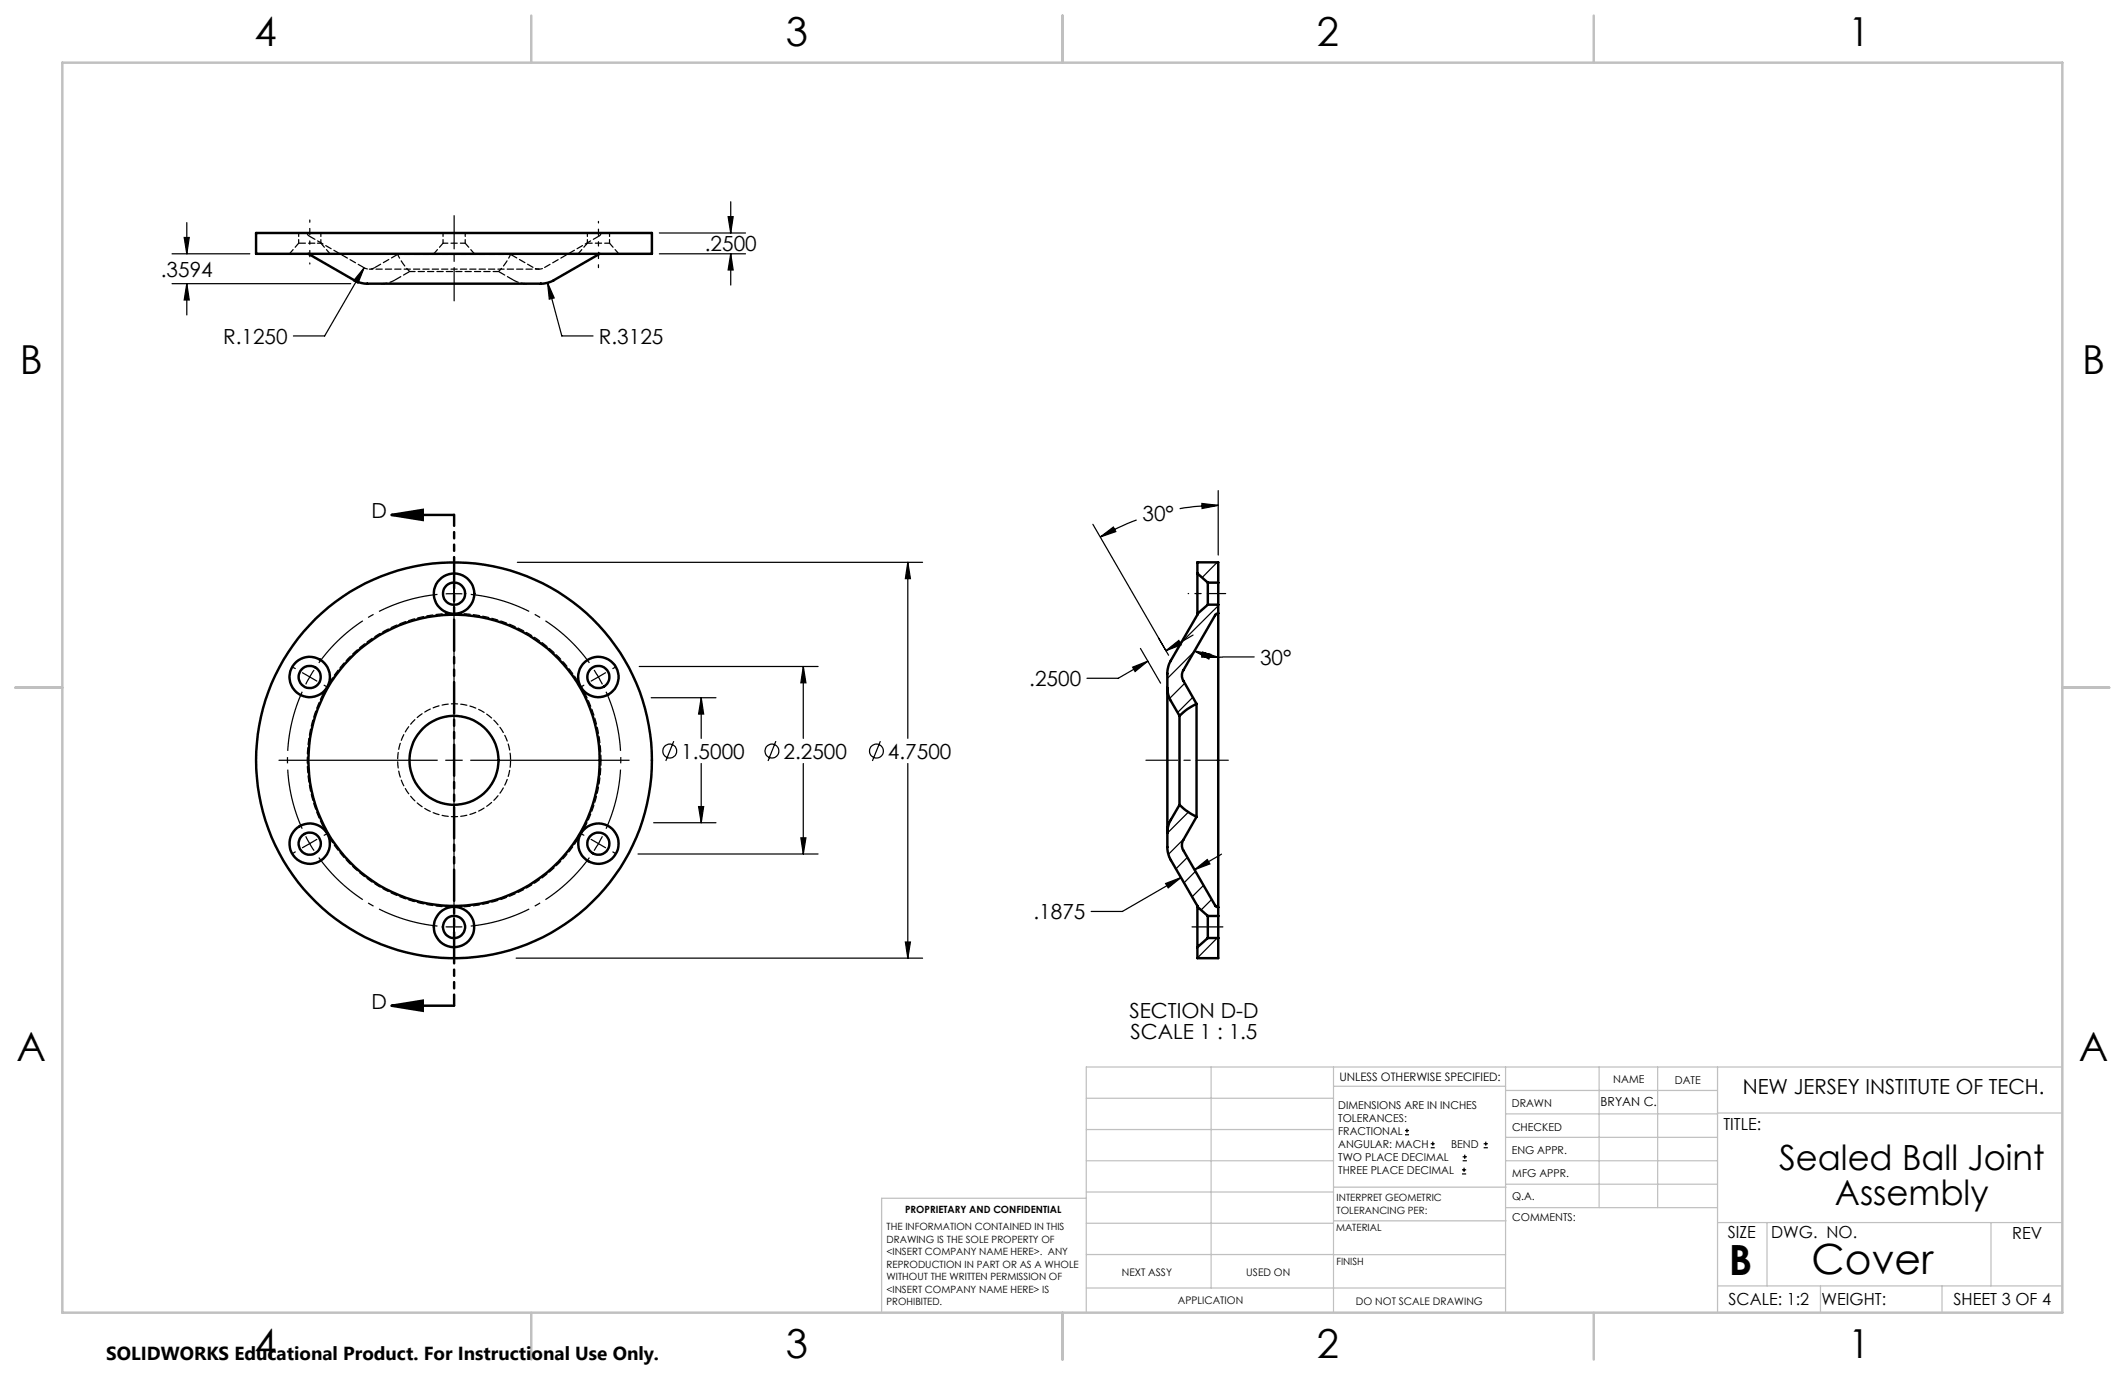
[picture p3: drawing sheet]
<svg xmlns="http://www.w3.org/2000/svg" width="432mm" height="279mm" viewBox="0 0 432 279" stroke-linecap="round" stroke-linejoin="round" font-family="sans-serif">
<g fill="none" stroke="#000" stroke-width=".25">
<path d="M35 51.6h15.8M35 57.6h36.3M37.4 48.3h1.1l-.5 3.3zM38 45.2v6.4M38 57.6v6.4M38 57.6l.5 3.4h-1.1zM74 54.4l-8 13.9h-6.4M74 54.4l-1.3 3.1-.8-.5zM111.3 57.5l2.9 10.8h6.3M111.3 57.5l1.3 3-1 .3zM134 47.3h17.5M134 51.6h17.5"/>
<path d="M148 44h1l-.5 3.3zM148.5 41v6.3M148.5 51.6v6.3M148.5 51.6l.5 3.3h-1zM247.5 99.7v13.1M92.3 116.7v.5M92.3 118.9v32.2M105.1 114.3h82.4M184.5 114.3v35.7M184.5 114.3l.5 3.3h-1zM222.1 106.5l14.8 25.7M223.6 109.1l2.6-2 .5 .9z"/>
<path d="M231 105.7a50.3 50.3 0 0 0-7.4 3.4M244.2 102.3l3.3 .4-3.2 .6zM247.3 114.3l-3 3.1M247.5 102.7a48 48 0 0 0-7.8 .7M59.5 135.6l.5 .3M61.5 136.7l1.4 .8M62.9 137.5l-.8 1.6M62.9 137.5l1.5 .9M63.8 136.1l-.9 1.4M65.9 139.2l.5 .3M90.6 120.7h3.3M118.6 139.2l-.4 .3"/>
<path d="M120.7 136.1l.9 1.4M121.6 137.5l.8 1.6M121.6 137.5l-1.5 .9M123 136.7l-1.4 .8M125 135.6l-.5 .3M129.9 135.4h36.3M163.2 135.4v14.6M163.2 135.4l.6 3.3h-1.1zM230.2 135.6l3.1-1.3-2.7 2.2zM231.7 131.8l4.1 7M233.3 134.3l-6.1 3.5h-6.3M235.4 129.6l2.1 3.5"/>
<path d="M236.9 132.2l2.6-2.1 .5 .9zM240.7 138.9l-3 3M242.4 129l-5.5 3.2M242.6 132.5l-5.4 5.4M242.7 132.3l3.3 .7-.4 .9zM242.7 132.3a9.5 9.5 0 0 0 4.8 1.3M244.4 132.5l3.1 1.1-3.3-.1zM247.5 123.1l-7.5 7.5M254.8 133.5l-7.3 .1M56.7 154.5h32.2M90.6 154.5h3.3M92.3 152.8v3.4"/>
<path d="M92.3 157.9v32.1M95.6 154.5h32.2M132.3 141.8h13.2M136.9 150.6l-1.6 4M142.5 141.8v8.2M142.5 155.2v12M142.5 141.8l.5 3.3h-1zM157.7 150.6l-1.6 4M163.2 155.2v18.3M178.9 150.6l-1.6 4M184.5 155.2v39.5M242.4 141.7l-3.1 3.1"/>
<path d="M60 173.1l-.5 .3M62.1 169.9l.8 1.5M62.9 171.4l.9 1.5M62.9 171.4l-1.4 .9M64.4 170.6l-1.5 .8M66.4 169.5l-.5 .2M118.2 169.5l.4 .2M120.1 170.6l1.5 .8M121.6 171.4l-.9 1.5M121.6 171.4l1.4 .9M122.4 169.9l-.8 1.5M124.5 173.1l.5 .3"/>
<path d="M129.6 173.5h36.6M132.8 167.2h12.7M142 163.9h1l-.5 3.3zM162.7 170.3h1.1l-.6 3.2zM236.9 179.5l3.1-1.2-2.6 2.1zM240 178.3l-11.9 6.9h-6.4M240.6 170.4l-3.2 3.2M241.3 174.2l-2.4 2.4M241.5 165l-4.3 4.3M242.7 176.7l2.6-2 .6 .8zM242.9 177.1l-2.3 2.3M244.5 179.9l-2.3 2.3"/>
<path d="M248.2 173.6l-5.5 3.1M90.6 188.3h3.3M92.3 191.7v.6M104.9 194.7h82.6M184 191.4h1l-.5 3.3zM246.2 182.8l-2.1 2.1M247.3 190.6l-4 4.1M247.5 185.9l-.2 .2M285.5 230.6h.8M285.5 229.7h.8M285.9 229.3v.9M290.7 233.2h.8"/>
<path d="M290.7 232.4h.8M291.1 232v.8M297.1 238.5h.8M297.1 237.7h.8M297.2 235.9h.9M297.2 235.1h.9M297.5 237.3v.8M297.6 234.6v.9M301.5 233.2h.8M301.5 232.4h.8M301.9 232v.8"/>
<circle cx="136.1" cy="152.6" r="1.41"/>
<circle cx="156.9" cy="152.6" r="1.4"/>
<circle cx="178.1" cy="152.6" r="1.4"/>
</g>
<path d="M88.9 120.8a33.9 33.9 0 0 0-24.1 13.9M119.8 134.7a33.9 33.9 0 0 0-24.1-13.9M61.4 140.6a33.9 33.9 0 0 0 0 27.8M64.8 174.3a33.9 33.9 0 0 0 24.1 13.9M123.2 168.4a33.9 33.9 0 0 0 0-27.8M95.7 188.2a33.9 33.9 0 0 0 24.1-13.9" fill="none" stroke="#000" stroke-width=".25" stroke-dasharray="15.2 1.3 1.3 1.3" stroke-dashoffset="2.8" stroke-linecap="butt"/>
<g fill="none" stroke="#000" stroke-width=".5">
<path d="M52 47.3h80.5v4.3h-80.5zM62.7 51.6l9.3 5.3a10 10 0 0 0 5.1 .7h28.2a22.9 22.9 0 0 0 6.3-.2l10.2-5.8M79.6 104.6l6.3-1v2.1zM79.6 104.6h12.7M243.3 116.5v8.2M243.3 116.5l2.1 1.9M243.3 116.5v-2.2h4.2v4.1M245.4 118.4v4.5M245.4 118.4h2.1M247.5 118.4v4.5M237.2 139.8a5.2 5.2 0 0 0 .7 2.6l1.8 3.1M237.2 139.8v29.4"/>
<path d="M243.3 124.7l-5.4 9.5a5.2 5.2 0 0 0-.7 2.7v2.9M245.4 122.9l-2.1 1.8M245.4 122.9h2.1M247.5 124.6l-.6 .3-6.4 11.3a2.13 2.13 0 0 0 0 2.1l2.6 4.7M247.5 124.6v59.8M247.5 122.9v1.7M239.7 145.5v18M243.1 143a11.8 11.8 0 0 0-3.4 2.5M243.1 143v23M237.2 169.2v2.9a5.2 5.2 0 0 0 .7 2.7l5.4 9.5M239.7 163.5l-1.8 3.1a5.2 5.2 0 0 0-.7 2.6M239.7 163.5a13.9 13.9 0 0 0 3.4 2.5"/>
<path d="M243.1 166l-2.6 4.7a2.13 2.13 0 0 0 0 2.1l6.4 11.2 .6 .4M243.3 184.3v8.2M243.3 184.3l2.1 1.8M245.4 186.1v4.5M245.4 190.6l-2.1 1.9M245.4 190.6h2.1M245.4 186.1h2.1M247.5 186.1v4.5M247.5 190.6v4.1h-4.2v-2.2M247.5 184.4v1.7M79.6 204.4l6.3-1.1v2.1zM79.6 204.4h12.7"/>
<circle cx="62.9" cy="137.6" r="4.1"/>
<circle cx="62.9" cy="137.6" r="2.26"/>
<circle cx="92.2" cy="120.6" r="2.26"/>
<circle cx="92.3" cy="120.6" r="4.1"/>
<circle cx="121.6" cy="137.6" r="4.1"/>
<circle cx="121.6" cy="137.6" r="2.26"/>
<circle cx="92.3" cy="154.5" r="29.6"/>
<circle cx="92.3" cy="154.5" r="40.2"/>
<circle cx="92.3" cy="154.5" r="9"/>
<circle cx="62.9" cy="171.4" r="2.26"/>
<circle cx="62.9" cy="171.4" r="4.1"/>
<circle cx="121.6" cy="171.4" r="2.25"/>
<circle cx="121.6" cy="171.4" r="4.1"/>
<circle cx="92.3" cy="188.4" r="4.1"/>
<circle cx="92.3" cy="188.4" r="2.26"/>
</g>
<path d="M121.6 45v4.4" fill="none" stroke="#000" stroke-width=".25" stroke-dasharray="15.2 1.3 1.3 1.3" stroke-dashoffset="14.9"/>
<path d="M121.6 54.4v-5" fill="none" stroke="#000" stroke-width=".25" stroke-dasharray="15.2 1.3 1.3 1.3" stroke-dashoffset="14.7"/>
<path d="M62.9 44.7v4.7" fill="none" stroke="#000" stroke-width=".25" stroke-dasharray="15.2 1.3 1.3 1.3" stroke-dashoffset="14.8"/>
<path d="M62.9 53.6v-4.2" fill="none" stroke="#000" stroke-width=".25" stroke-dasharray="15.2 1.3 1.3 1.3" stroke-dashoffset="15"/>
<path d="M92.3 43.8v17.3" fill="none" stroke="#000" stroke-width=".25" stroke-dasharray="15.2 1.3 1.3 1.3" stroke-dashoffset="8.5"/>
<path d="M249.1 120.6h-3.7M242.2 188.3h3.2M248.5 188.3h-3.1" fill="none" stroke="#000" stroke-width=".25" stroke-dasharray="15.2 1.3 1.3 1.3"/>
<path d="M249.6 154.5h-16.7" fill="none" stroke="#000" stroke-width=".25" stroke-dasharray="15.2 1.3 1.3 1.3" stroke-dashoffset="8.8"/>
<path d="M241.4 120.6h4" fill="none" stroke="#000" stroke-width=".25" stroke-dasharray="15.2 1.3 1.3 1.3" stroke-dashoffset="15.1"/>
<path d="M92.3 104.6v99.7" fill="none" stroke="#000" stroke-width=".5" stroke-dasharray="6.3 1.3 1.3 1.3 1.3 1.3" stroke-dashoffset="4.1"/>
<g fill="none" stroke="#c0c0c0" stroke-width=".25">
<path d="M246.1 216.8v44.9M271 216.8v49.9M305.9 216.8v49.9M324.9 216.8v28.6M336.8 216.8v28.6M349 216.8v49.9M419.1 216.8h-198.4v49.9M220.7 235.9h50.3M220.7 229.5h50.3M220.7 223.2h50.3M271 220.7h34.9M305.9 231.1h43.1"/>
<path d="M305.9 226.3h43.1M305.9 221.6h43.1M305.9 235.9h43.1M349 226.2h70.1M220.7 248.6h50.3M220.7 242.2h50.3M220.7 254.9h50.3M220.7 243.5h-41.6v23.2M271 255h34.9M271 248.1h35M271 241.2h35M305.9 240.6h43.1"/>
<path d="M306 245.4h43M349 248.4h70.1M359.1 248.4v12.9M404.6 248.4v12.9M220.7 261.7h85.2M349 261.3h70.1M369.9 261.3v5.4M394.6 261.3v5.4"/>
</g>
<path d="M12.7 12.7h406.4v254h-406.4zM108 3.2v9.5M215.9 3.2v9.5M323.8 3.2v9.5M3.1 139.7h9.6M419.1 139.7h9.5M108 266.7v9.6M215.9 266.7v9.6M323.8 266.7v9.6" fill="none" stroke="#c0c0c0" stroke-width=".5"/>
<g fill="#000">
<path d="M79.6 104.6l6.3-1v2.1zM79.6 204.4l6.3-1.1v2.1z"/>
<path d="M184 191.4h1l-.5 3.3zM184.5 114.3l.5 3.3h-1zM162.7 170.3h1.1l-.6 3.2zM163.2 135.4l.6 3.3h-1.1zM142.5 141.8l.5 3.3h-1zM142 163.9h1l-.5 3.3zM148 44h1l-.5 3.3zM148.5 51.6l.5 3.3h-1zM38 57.6l.5 3.4h-1.1zM37.4 48.3h1.1l-.5 3.3zM111.3 57.5l.3 3.3 1-.3zM74 54.4l-2.1 2.6 .8 .5zM244.2 102.3l3.3 .4-3.2 .6zM223.6 109.1l2.6-2 .5 .9zM230.2 135.6l3.1-1.3-2.7 2.2zM236.9 132.2l2.6-2.1 .5 .9zM236.9 179.5l3.1-1.2-2.6 2.1zM242.7 176.7l2.6-2 .6 .8zM242.7 132.3l3.3 .7-.4 .9zM244.4 132.5l3.1 1.1-3.3-.1z"/>
</g>
<path d="M80.8 51.7l-4.7 2.7M83.2 55.2l-3 1.7M104.3 56.9l-3-1.7M108.5 54.4l-4.7-2.7M103.8 154.5a11.5 11.5 0 0 0-17-10.1 11.5 11.5 0 0 0-.8 19.7 11.5 11.5 0 0 0 17.7-8.7l.1-.9" fill="none" stroke="#000" stroke-width=".25" stroke-dasharray="1.3 .6" stroke-dashoffset="-.2"/>
<path d="M60.7 49.4l-1.9 2.1M67.1 51.5l-1.9-2.1M80.2 56.9a5.3 5.3 0 0 1-2.6 .7M90 49.4l-1.8 2.1M96.4 51.5l-1.9-2.1M101.3 55.2h-18.1M107 57.6a5.3 5.3 0 0 1-2.7-.7M119.4 49.4l-1.9 2.1M125.7 51.5l-1.8-2.1M122.1 154.5a29.8 29.8 0 0 0-44.3-26.1 29.8 29.8 0 0 0-1.3 51.4 29.8 29.8 0 0 0 45.6-23.8v-1.5" fill="none" stroke="#000" stroke-width=".25" stroke-dasharray="1.3 .6" stroke-dashoffset=".2"/>
<path d="M94.5 49.4h-4.5M123.9 49.4h-4.5" fill="none" stroke="#000" stroke-width=".25" stroke-dasharray="1.3 .6" stroke-dashoffset=".3"/>
<path d="M62.8 47.9l11.2 6.5M64.1 49.4h-3.4M110.6 54.4l11.2-6.5" fill="none" stroke="#000" stroke-width=".25" stroke-dasharray="1.3 .6" stroke-dashoffset="-.1"/>
<path d="M65.2 49.4h-1.1M74 54.4l1 .3M76.1 54.4l-1.1 .3M103.8 51.7h-23M109.5 54.7l1.1-.3M109.5 54.7l-1-.3" fill="none" stroke="#000" stroke-width=".25" stroke-dasharray="1.3 .6" stroke-dashoffset=".6"/>
<path d="M60.7 47.3v2.1M65.2 49.4v-2.1M75 54.7h34.5M90 47.3v2.1M94.5 49.4v-2.1M119.4 47.3v2.1M123.9 49.4v-2.1" fill="none" stroke="#000" stroke-width=".25" stroke-dasharray="1.3 .6" stroke-dashoffset=".5"/>
<path d="M62.4 47.3l.4 .6M80.8 51.7a12.7 12.7 0 0 0 2.4 3.5M101.3 55.2a12.7 12.7 0 0 0 2.5-3.5M121.8 47.9l.3-.6" fill="none" stroke="#000" stroke-width=".25" stroke-dasharray="1.3 .6" stroke-dashoffset=".4"/>
<g font-size="8.5">
<text x="351.3" y="259">B</text>
<text x="368.1" y="258.9">Cover</text>
</g>
<g font-size="8.1">
<text x="51.7" y="9.3">4</text>
<text x="159.7" y="9.3">3</text>
<text x="267.6" y="9.3">2</text>
<text x="375.6" y="9.3">1</text>
<text x="4" y="76">B</text>
<text x="423.1" y="76">B</text>
<text x="3.3" y="215.7">A</text>
<text x="422.4" y="215.7">A</text>
<text x="51.7" y="276">4</text>
<text x="159.7" y="276">3</text>
<text x="267.6" y="276">2</text>
<text x="375.6" y="276">1</text>
</g>
<g font-size="7.1">
<text x="361.5" y="237.8">Sealed Ball Joint</text>
<text x="372.8" y="244.8">Assembly</text>
</g>
<g font-size="4.2">
<text x="143.2" y="50.9">.2500</text>
<text x="32.7" y="56.2">.3594</text>
<text x="45.3" y="69.9">R.1250</text>
<text x="121.7" y="69.9">R.3125</text>
<text x="75.5" y="105.3">D</text>
<text x="232.2" y="105.9">30°</text>
<text x="256" y="135.1">30°</text>
<text x="209.1" y="139.4">.2500</text>
<text x="138.4" y="154.2">1.5000</text>
<text x="159.2" y="154.2">2.2500</text>
<text x="180.4" y="154.2">4.7500</text>
<text x="210" y="186.8">.1875</text>
<text x="75.5" y="205.1">D</text>
<text x="229.5" y="206.9">SECTION D-D</text>
<text x="229.7" y="211">SCALE 1 : 1.5</text>
<text x="354.1" y="222.3">NEW JERSEY INSTITUTE OF TECH.</text>
</g>
<text font-size="3.8" x="21.6" y="276.3">SOLIDWORKS Educational Product. For Instructional Use Only.</text>
<g font-size="3.4">
<text x="350.2" y="229.5">TITLE:</text>
<text x="351.1" y="251.6">SIZE</text>
<text x="359.9" y="251.6">DWG. NO.</text>
<text x="408.9" y="251.7">REV</text>
<text x="351.2" y="265.2">SCALE: 1:2</text>
<text x="370.1" y="265.3">WEIGHT:</text>
<text x="396.9" y="265.2">SHEET 3 OF 4</text>
</g>
<text font-size="2.5" x="325.2" y="224.8">BRYAN C.</text>
<text font-size="2.4" x="272.2" y="219.7">UNLESS OTHERWISE SPECIFIED:</text>
<g font-size="2.2">
<text x="327.8" y="220.1">NAME</text>
<text x="340.3" y="220.2">DATE</text>
<text x="271.9" y="225.3">DIMENSIONS ARE IN INCHES</text>
<text x="271.9" y="227.9">TOLERANCES:</text>
<text x="307.2" y="224.9">DRAWN</text>
<text x="271.9" y="230.6">FRACTIONAL</text>
<text x="271.9" y="233.2">ANGULAR: MACH</text>
<text x="294.9" y="233.2">BEND</text>
<text x="307.3" y="229.8">CHECKED</text>
<text x="271.9" y="235.9">TWO PLACE DECIMAL</text>
<text x="271.9" y="238.5">THREE PLACE DECIMAL</text>
<text x="307.2" y="234.5">ENG APPR.</text>
<text x="307.3" y="239.2">MFG APPR.</text>
<text x="307.3" y="243.9">Q.A.</text>
<text x="307.3" y="248.1">COMMENTS:</text>
</g>
<g font-size="2.1">
<text x="227.9" y="259.2">NEXT ASSY</text>
<text x="253.3" y="259.2">USED ON</text>
<text x="239.3" y="265">APPLICATION</text>
<text x="275.5" y="265.1">DO NOT SCALE DRAWING</text>
</g>
<g font-size="2">
<text x="271.6" y="244.1">INTERPRET GEOMETRIC</text>
<text x="180.2" y="250">THE INFORMATION CONTAINED IN THIS</text>
<text x="183.9" y="246.4">PROPRIETARY AND CONFIDENTIAL</text>
<text x="271.5" y="250.2">MATERIAL</text>
<text x="271.6" y="246.6">TOLERANCING PER:</text>
<text x="180.2" y="252.5">DRAWING IS THE SOLE PROPERTY OF</text>
<text x="180.2" y="255.1">&lt;INSERT COMPANY NAME HERE&gt;. ANY</text>
<text x="180.2" y="257.6">REPRODUCTION IN PART OR AS A WHOLE</text>
<text x="271.5" y="257">FINISH</text>
<text x="180.2" y="260.1">WITHOUT THE WRITTEN PERMISSION OF</text>
<text x="180.2" y="262.6">&lt;INSERT COMPANY NAME HERE&gt; IS</text>
<text x="180.2" y="265.2">PROHIBITED.</text>
</g>
</svg>
